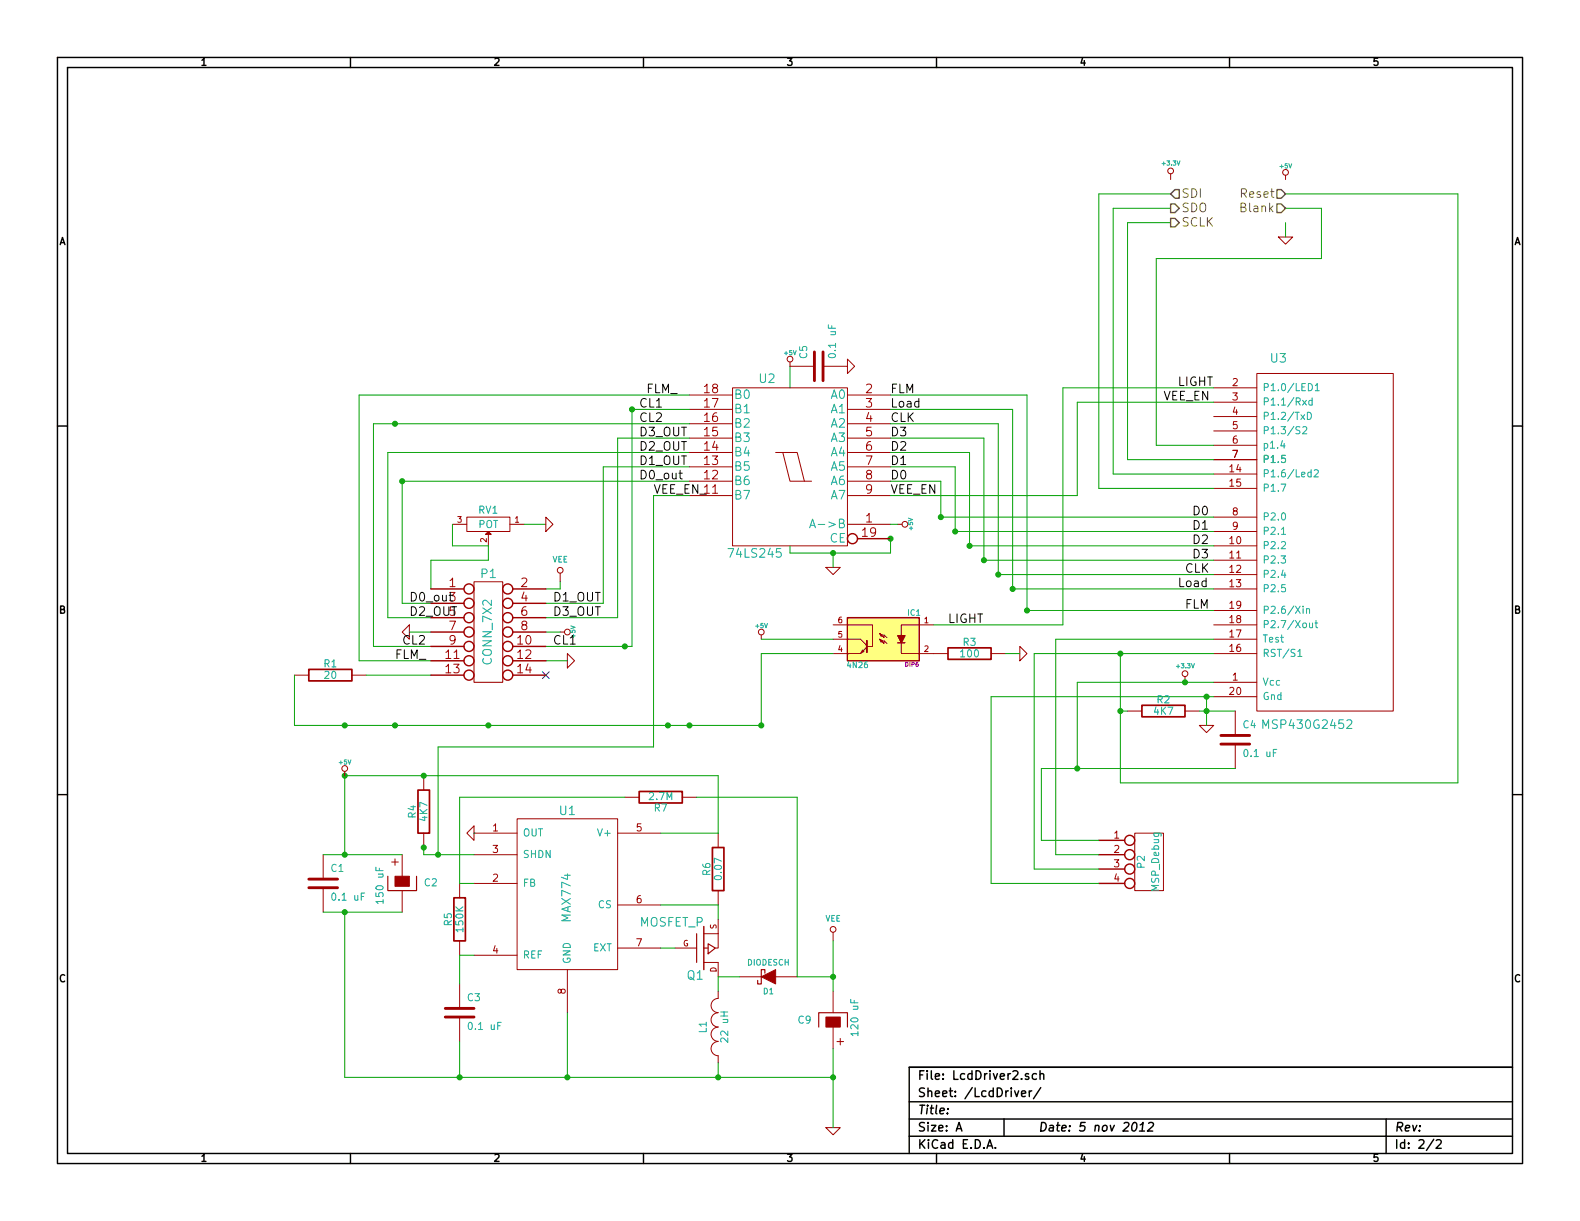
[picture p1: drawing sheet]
<svg xmlns="http://www.w3.org/2000/svg" width="279mm" height="216mm" viewBox="0 0 279 216" stroke-linecap="round" stroke-linejoin="round" font-family="sans-serif">
<g fill="none" stroke="#000" stroke-width=".25">
<path d="M10.2 10.2h259v195.5h-259zM11.9 11.9h255.6v192.1h-255.6zM62 10.2v1.7M113.8 10.2v1.7M165.6 10.2v1.7M217.4 10.2v1.7M10.2 75.3h1.7M267.5 75.3h1.7M10.2 140.5h1.7M267.5 140.5h1.7M160.8 194.8h106.7M160.8 197.9h106.7"/>
<path d="M167.6 196v.2M169.1 200l.5-1.5 .5 1.5M169.2 199.6h.8M177.5 197.9v3M179.4 192.9l.4 1 .3-1M180.6 193.4l.8-.1-.1-.3-.4-.1-.3 .2 .1 .7h.6M181.9 189.9l-.4-.1-.2 .3 .1 .2 .5 .1v.4h-.6M182 192.9v1M182.4 192.9l-.2 .1-.2 .2M183.3 189.9a.48 .48 0 0 0-.7 .1v.7l.3 .2 .4-.1M183.9 190l.1-.1a.36 .36 0 0 1 .6 .2v.8M183.9 189.3v1.6"/>
<path d="M184 192.3l-1.2 2M200.4 198.6l.3-.1a.88 .88 0 0 1-.3 1.5l-.2-.3a1.19 1.19 0 0 1 .2-1.1zM201.5 200h.9M201.6 198.9l.5-.4-.1 1.5M203.1 198.6l.3-.1h.3l.3 .3-.1 .3-1 .9h.9M245.1 197.9v6.1M267.5 188.7h-106.7v15.3M62 204v1.7M113.8 204v1.7M160.8 200.9h106.7M165.6 204v1.7M174.5 203l.5-1.5 .5 1.5"/>
<path d="M174.7 202.6h.7M176 202.9v.1M217.4 204v1.7M253.5 201.4l-1.3 2M254 201.7l.2-.2h.4l.2 .2 .1 .3-.1 .2-.9 .8h1"/>
</g>
<g fill="none" stroke="#a00000" stroke-width=".18">
<path d="M207 30.7v1.1M227.3 31v.8M226.1 41.9h2.5l-1.3 1.3zM121.9 69.9h7.6M121.9 72.4h7.6M121.9 74.9h7.6M121.9 77.5h7.6M129.5 68.6h20.4v27.9h-20.4zM139.7 64v.8h4.3M145.5 64.8h4.4M149.9 63.5l1.2 1.3-1.2 1.2zM149.9 69.9h7.6"/>
<path d="M149.9 72.4h7.6M149.9 74.9h7.6M149.9 77.5h7.6M214.6 68.6h7.6M214.6 71.1h7.6M214.6 73.7h7.6M214.6 76.2h7.6M214.6 78.7h7.6M222.2 66h24.2v59.7h-24.2zM80 92.7h2.5M82.5 91.4h7.7v2.6h-7.7zM86.4 94.5v2"/>
<path d="M90.2 92.7h2.5M96.5 91.4l1.3 1.3-1.3 1.3zM121.9 80h7.6M121.9 82.6h7.6M121.9 85.1h7.6M121.9 87.6h7.6M137.2 80h3.8l1.2 5.1h1.3M138.4 80l1.3 5.1h2.5M149.9 92.7h7.6M149.9 80h7.6M149.9 82.6h7.6M149.9 85.1h7.6"/>
<path d="M149.9 87.6h7.6M158.7 92.7h.8M214.6 81.3h7.6M214.6 91.4h7.6M214.6 94h7.6M214.6 96.5h7.6M214.6 99.1h7.6M214.6 83.8h7.6M214.6 86.4h7.6M52.1 119.4h2.5M62.2 119.4h2.6M71.1 111.8l1.3-1.3v2.5z"/>
<path d="M83.8 102.9h5.1v17.8h-5.1zM99.1 101.3v1.6M100.3 115.6l1.3 1.2-1.3 1.3zM134.6 112.3v.7M146 100.3h2.6l-1.3 1.3zM147.3 110.5h7v3.8h-1M147.3 113h2.6M150 113h2.1l1.2 1.2M152.5 114.9l.3 .3-.5 .2zM153.3 114.4l-1.2 1.2h-4.8M155.5 112l.8 .8v-.5l.5 .5M155.5 112l.6 .3-.3 .2z"/>
<path d="M155.5 113l.3 .5 .3-.2-.6-.3 .8 .8v-.5l.5 .5M159.4 113.7v1.9h8.2M165.1 110.5h-5.7v1.9M175.3 115.6h2.5M180.3 114.3l1.3 1.3-1.3 1.2zM209.5 119.6v1.1M214.6 101.6h7.6M214.6 104.1h7.6M214.6 115.6h7.6M214.6 113h7.6M214.6 110.5h7.6M214.6 108h7.6"/>
<path d="M61 136.4v.8M74.9 137.2v2.5M199.4 125.7h2.5M209.5 125.7h2.6M212.1 128.3h2.5l-1.2 1.2zM214.6 120.7h7.6M214.6 123.2h7.6M218.4 125.7v4.3M218.4 131.6v4.3M57.1 151.1v4.3M57.1 157v4.3M71.1 151.1v3.8"/>
<path d="M71.1 157.5v3.8M74.9 147.3v2.6M81.3 156.2v2.6M82.5 147.3l1.3-1.2v2.5zM83.8 147.3h7.6M83.8 156.2h7.6M83.8 151.1h7.6M91.4 144.8h17.8v26.7h-17.8zM109.2 147.3h7.6M110.5 141h2.5M120.6 141h2.6M127 147.3v2.6"/>
<path d="M127 157.5v2.5M200.7 147.3h5v10.2h-5zM81.3 166.4v2.5M81.3 174v4.3M81.3 179.8v4.4M83.8 168.9h7.6M100.3 171.5v7.6M109.2 160h7.6M109.2 167.6h7.6M119.4 167.6h3.8M124.5 170.2h2.5v2.5M124.5 165.1h2.5"/>
<path d="M127 165.1v2.5h-.5M127 179.1a1.26 1.26 0 0 0-1.3 1.2 1.26 1.26 0 0 0 1.3 1.3M127 175.3v1.2a1.26 1.26 0 0 0-1.3 1.3 1.26 1.26 0 0 0 1.3 1.2M127 162.6v2.5M130.8 172.7h3.8M137.2 172.7h3.8M147.3 164.8v1.6M147.3 175.3v3.8M127 181.6a1.27 1.27 0 0 0-1.3 1.3 1.27 1.27 0 0 0 1.3 1.3 1.26 1.26 0 0 0-1.3 1.2 1.26 1.26 0 0 0 1.3 1.3M127 186.7v1.3M146 199.4h2.6l-1.3 1.3zM147.3 181.6v3.8"/>
<circle cx="207" cy="30.2" r=".51"/>
<circle cx="227.3" cy="30.5" r=".51"/>
<circle cx="139.7" cy="63.5" r=".51"/>
<circle cx="160" cy="92.7" r=".51"/>
<circle cx="99.1" cy="100.8" r=".51"/>
<circle cx="100.3" cy="111.8" r=".51"/>
<circle cx="134.6" cy="111.8" r=".51"/>
<circle cx="209.6" cy="119.1" r=".51"/>
<circle cx="61" cy="135.9" r=".51"/>
<circle cx="147.3" cy="164.3" r=".51"/>
</g>
<g fill="none" stroke="#00a0a0" stroke-width=".18">
<path d="M230.4 75.6l.5-.2 .2 .4-.8 .9h.8M231.2 72.9a.64 .64 0 0 1 .7 .6 .64 .64 0 0 1-.7 .7zM232 70.8h-.3l-.3 .2 .1 .6h.5M232 70.4v1.2M232.6 68.2l.3-.4v1.3M232.6 69.1h.7M143.2 93.3l.5-1.5 .5 1.5M143.3 92.9h.7M226.6 94.5h.7M232.4 83.2l.5-.1 .2 .3-.8 .9h.8M229.5 115.2l.4-.4v1.3M229.5 116.1h.7"/>
<path d="M230.4 107.2v.1M231 107.7l.2-.1 .3 .1 .1 .8M231 107.6v.9M231.6 110.2v.7l.3 .1 .2-.1M232.1 110.2v.8M232.5 110.2h.5M232.7 109.7v1.1l.3 .2M238.2 127.4l.2-.1h.4l.2 .1 .1 .3-.1 .2-.9 .9h1"/>
</g>
<g fill="none" stroke="#00a000" stroke-width=".18">
<path d="M207 34.3h-12.7v52.1h20.3M207 36.8h-10.2v47h17.8M207 39.4h-7.6v41.9h15.2M227.3 39.4v2.5M227.3 34.3h30.5v104.1h-59.7v-22.8M227.3 36.8h6.4v8.9h-29.2v33h10.1M121.9 77.5h-12.7v31.7h-12.7M121.9 69.9h-58.4v46.9h12.7M121.9 74.9h-55.9v39.4h10.2M121.9 72.4h-10.1v41.9h-15.3M139.7 64.8v3.8M157.5 69.9h24.1v38.1h33"/>
<path d="M157.5 72.4h21.6v31.7h35.5M157.5 77.5h16.5v21.6h40.6M157.5 74.9h19v26.7h38.1M214.6 68.6h-26.6v41.9h-22.9M214.6 71.1h-24.1v16.5h-33M80 92.7v3.8h6.4v2.6h-10.2v5M92.7 92.7h3.8M121.9 80h-53.3v29.2h7.6M121.9 85.1h-50.8v21.6h5.1M121.9 82.6h-15.2v24.1h-10.2M121.9 87.6h-6.3v44.5h-38.1v19M147.3 97.8v2.5"/>
<path d="M157.5 80h13.9v16.5h43.2M157.5 82.6h11.4v11.4h45.7M157.5 85.1h8.9v6.3h48.2M157.5 95.3v2.5h-17.8v-1.3M157.5 92.7h1.2M64.8 119.4h11.4M72.4 111.8h3.8M96.5 116.8h3.8M96.5 111.8h2.6M99.1 102.9v1.2h-2.6M134.6 113h12.7M147.3 115.6h-12.7v12.7h-82.5v-8.9"/>
<path d="M177.8 115.6h2.5M214.6 115.6h-31.7v38.1h11.4M214.6 113h-27.9v38.1h7.6M198.1 125.7h1.3M212.1 125.7h6.3M213.4 123.2v5.1M214.6 120.7h-24.1v15.2M214.6 123.2h-39.3v33h19M218.4 135.9h-34.3v12.7h10.2M57.1 151.1h14M74.9 149.9v1.2h8.9M83.8 147.3h.1"/>
<path d="M110.5 141h-29.2v15.2h2.5M116.8 147.3h10.2v-10.1h-66v13.9M123.2 141h17.8v31.7h6.3M57.1 161.3h14M61 161.3v29.2h86.3M83.8 168.9h-2.5v5.1M100.3 179.1v11.4M116.8 160h10.2v2.6M116.8 167.6h2.6M130.8 172.7h-3.8v2.6M147.3 166.4v8.9M81.3 184.2v6.3"/>
<path d="M127 188v2.5M147.3 185.4v14"/>
</g>
<g fill="#00a000" stroke="#00a000" stroke-width=".25">
<circle cx="147.3" cy="97.8" r=".41"/>
<circle cx="157.5" cy="95.3" r=".41"/>
<circle cx="213.4" cy="125.7" r=".41"/>
<circle cx="198.1" cy="125.7" r=".41"/>
<circle cx="110.5" cy="114.3" r=".41"/>
<circle cx="121.9" cy="128.3" r=".41"/>
<circle cx="134.6" cy="128.3" r=".41"/>
<circle cx="147.3" cy="172.7" r=".41"/>
<circle cx="86.4" cy="128.3" r=".41"/>
<circle cx="69.8" cy="128.3" r=".41"/>
<circle cx="118.1" cy="128.3" r=".41"/>
<circle cx="147.3" cy="190.5" r=".41"/>
<circle cx="127" cy="190.5" r=".41"/>
<circle cx="61" cy="128.3" r=".41"/>
<circle cx="61" cy="151.1" r=".41"/>
<circle cx="61" cy="161.3" r=".41"/>
<circle cx="100.3" cy="190.5" r=".41"/>
<circle cx="81.3" cy="190.5" r=".41"/>
<circle cx="61" cy="137.2" r=".41"/>
<circle cx="77.5" cy="151.1" r=".41"/>
<circle cx="69.8" cy="74.9" r=".41"/>
<circle cx="74.9" cy="137.2" r=".41"/>
<circle cx="74.9" cy="149.9" r=".41"/>
<circle cx="209.5" cy="120.7" r=".41"/>
<circle cx="190.5" cy="135.9" r=".41"/>
<circle cx="213.4" cy="123.2" r=".41"/>
<circle cx="198.1" cy="115.6" r=".41"/>
<circle cx="71.1" cy="85.1" r=".41"/>
<circle cx="111.8" cy="72.4" r=".41"/>
<circle cx="181.6" cy="108" r=".41"/>
<circle cx="179.1" cy="104.1" r=".41"/>
<circle cx="176.5" cy="101.6" r=".41"/>
<circle cx="174" cy="99.1" r=".41"/>
<circle cx="171.4" cy="96.5" r=".41"/>
<circle cx="168.9" cy="94" r=".41"/>
<circle cx="166.4" cy="91.4" r=".41"/>
</g>
<path d="M95.9 118.8l1.2 1.2M97.1 118.8l-1.2 1.2" fill="none" stroke="#0000c0" stroke-width=".18"/>
<path d="M54.6 118.4h7.6v2h-7.6zM167.6 114.6h7.7v2h-7.7zM73.9 139.7h2v7.6h-2zM113 140h7.6v2h-7.6zM201.9 124.7h7.6v2h-7.6zM80.3 158.8h2v7.6h-2zM126 149.9h2v7.6h-2z" fill="none" stroke="#a00000" stroke-width=".3"/>
<g fill="#a00000" stroke="#a00000" stroke-width=".18">
<path d="M86.4 94l.5 .5h-1z"/>
<path d="M146 179.8h2.6v1.8h-2.6z"/>
<path d="M134.6 172.7l2.6-1.2v2.5z"/>
<path d="M69.8 154.9h2.6v1.8h-2.6z"/>
</g>
<g fill="none" stroke="#a00000" stroke-width=".25">
<path d="M151.6 95.3h5.9M76.2 104.1h5.8M76.2 106.7h5.8M76.2 109.2h5.8M76.2 111.8h5.8M76.2 114.3h5.8M76.2 116.8h5.8M76.2 119.4h5.8M90.7 104.1h5.8M90.7 106.7h5.8M90.7 109.2h5.8M90.7 111.8h5.8"/>
<path d="M90.7 114.3h5.8M90.7 116.8h5.8M90.7 119.4h5.8M149.9 109.2h12.7v7.6h-12.7zM158.7 113.7h1.3M194.3 148.6h4.6M194.3 151.1h4.6M194.3 153.7h4.6M194.3 156.2h4.6M124.5 163.8v7.7"/>
<circle cx="150.7" cy="95.2" r=".89"/>
<circle cx="82.9" cy="111.8" r=".89"/>
<circle cx="82.9" cy="119.4" r=".89"/>
<circle cx="82.9" cy="116.8" r=".89"/>
<circle cx="82.9" cy="106.7" r=".89"/>
<circle cx="82.9" cy="104.1" r=".89"/>
<circle cx="82.9" cy="114.3" r=".89"/>
<circle cx="82.9" cy="109.2" r=".89"/>
<circle cx="89.8" cy="104.1" r=".89"/>
<circle cx="89.8" cy="106.7" r=".89"/>
<circle cx="89.8" cy="109.2" r=".89"/>
<circle cx="89.8" cy="111.8" r=".89"/>
<circle cx="89.8" cy="114.3" r=".89"/>
<circle cx="89.8" cy="119.4" r=".89"/>
<circle cx="89.8" cy="116.8" r=".89"/>
<circle cx="199.8" cy="148.6" r=".89"/>
<circle cx="199.8" cy="153.7" r=".89"/>
<circle cx="199.8" cy="151.1" r=".89"/>
<circle cx="199.8" cy="156.2" r=".89"/>
</g>
<path d="M149.9 109.2h12.7v7.6h-12.7z" fill="#ffff80" stroke="#ffff80" stroke-width=".25"/>
<path d="M153.3 113.3v2" fill="none" stroke="#a00000" stroke-width=".36"/>
<path d="M158.7 112.4h1.3l-.6 1.3z" fill="#a00000" stroke="#a00000" stroke-width=".25"/>
<path d="M207 34.3l.8-.8h.7v1.6h-.7zM207 36.1h.8l.7 .7-.7 .8h-.8zM207 38.6h.8l.7 .8-.7 .7h-.8zM225.8 33.5h.8l.7 .8-.7 .8h-.8zM225.8 36.1h.8l.7 .7-.7 .8h-.8z" fill="none" stroke="#808000" stroke-width=".25"/>
<path d="M68.6 154.9v2.6h5.1v-2.6M123.2 165.1v5.1M124.5 167.6h.7M125.2 166.9l1.3 .7-1.3 1.1zM135.3 172.1v-.6h-.7v2.5h-.6v-.6M144.8 181.6v-2.5h5.1v2.5" fill="none" stroke="#a00000" stroke-width=".2"/>
<path d="M120.1 83.7h.5M120.3 83.2v1.3l.3 .2" fill="none" stroke="#000" stroke-width=".18"/>
<path d="M144 62.2v5.1M145.5 62.2v5.1M215.9 131.6h5.1M215.9 130h5.1M54.6 157h5.1M54.6 155.4h5.1M78.7 179.8h5.1M78.7 178.3h5.1" fill="none" stroke="#a00000" stroke-width=".51"/>
<g font-size="2.1" fill="#808000">
<text x="208.9" y="35.1">SDI</text>
<text x="219.6" y="35.1">Reset</text>
<text x="208.9" y="37.6">SDO</text>
<text x="208.9" y="40.1">SCLK</text>
<text x="219.6" y="37.6">Blank</text>
</g>
<g font-size="2.1" fill="#00a0a0">
<text x="224.7" y="64.2">U3</text>
<text x="129.8" y="70.6">B0</text>
<text x="134.3" y="67.8">U2</text>
<text x="146.9" y="70.6">A0</text>
<text x="129.8" y="75.7">B2</text>
<text x="129.8" y="73.2">B1</text>
<text x="146.9" y="73.2">A1</text>
<text x="146.9" y="75.7">A2</text>
<text x="129.8" y="83.3">B5</text>
<text x="129.8" y="80.8">B4</text>
<text x="129.8" y="78.2">B3</text>
<text x="146.9" y="78.2">A3</text>
<text x="146.9" y="80.8">A4</text>
<text x="146.9" y="83.3">A5</text>
<text x="129.8" y="88.4">B7</text>
<text x="129.8" y="85.9">B6</text>
<text x="146.9" y="85.9">A6</text>
<text x="146.9" y="88.4">A7</text>
<text x="144.6" y="93.5">A-&gt;B</text>
<text x="129.2" y="98.7">74LS245</text>
<text x="146.7" y="96">CE</text>
<text x="85.1" y="102.3">P1</text>
<text x="87" y="117.3" transform="rotate(-90 87 117.3)">CONN_7X2</text>
<text x="223.9" y="129">MSP430G2452</text>
<text x="99" y="144.2">U1</text>
<text x="101" y="162.9" transform="rotate(-90 101 162.9)">MAX774</text>
<text x="113.1" y="163.9">MOSFET_P</text>
<text x="121.5" y="173.3">Q1</text>
</g>
<g font-size="2.1">
<text x="114.3" y="69.6">FLM_</text>
<text x="157.5" y="69.6">FLM</text>
<text x="205.7" y="70.9">VEE_EN</text>
<text x="208.3" y="68.3">LIGHT</text>
<text x="113" y="74.7">CL2</text>
<text x="113" y="72.1">CL1</text>
<text x="113" y="77.2">D3_OUT</text>
<text x="157.5" y="77.2">D3</text>
<text x="157.5" y="74.7">CLK</text>
<text x="157.5" y="72.1">Load</text>
<text x="113" y="82.3">D1_OUT</text>
<text x="113" y="79.8">D2_OUT</text>
<text x="157.5" y="82.3">D1</text>
<text x="157.5" y="79.8">D2</text>
<text x="113" y="84.8">D0_out</text>
<text x="115.6" y="87.4">VEE_EN_11</text>
<text x="157.5" y="84.8">D0</text>
<text x="157.5" y="87.4">VEE_EN</text>
<text x="210.8" y="91.2">D0</text>
<text x="210.8" y="93.7">D1</text>
<text x="209.5" y="101.3">CLK</text>
<text x="210.8" y="96.3">D2</text>
<text x="210.8" y="98.8">D3</text>
<text x="72.4" y="106.4">D0_out3</text>
<text x="97.8" y="106.4">D1_OUT</text>
<text x="208.3" y="103.9">Load</text>
<text x="209.5" y="107.7">FLM</text>
<text x="72.4" y="109">D2_OUT</text>
<text x="79.4" y="109">5</text>
<text x="97.8" y="109">D3_OUT</text>
<text x="167.6" y="110.2">LIGHT</text>
<text x="69.8" y="116.6">FLM_</text>
<text x="71.1" y="114">CL2</text>
<text x="97.8" y="114">CL1</text>
<text x="162.3" y="191">File: LcdDriver2.sch</text>
<text x="162.3" y="197.1">Title:</text>
<text x="162.3" y="194.1">Sheet: /LcdDriver/</text>
<text x="162.3" y="203.2">KiCad E.D.A.</text>
<text x="162.3" y="200.2">Size: A</text>
<text x="183.6" y="200.2">Date: 5 nov 2012</text>
<text x="246.6" y="200.2">Rev:</text>
<text x="246.6" y="203.2">Id: 2/2</text>
</g>
<g font-size="2.1" fill="#a00000">
<text x="124.6" y="69.6">18</text>
<text x="153.1" y="69.6">2</text>
<text x="124.6" y="77.2">15</text>
<text x="124.6" y="74.7">16</text>
<text x="124.6" y="72.1">17</text>
<text x="153.1" y="72.1">3</text>
<text x="153.1" y="74.7">4</text>
<text x="153.1" y="77.2">5</text>
<text x="124.6" y="82.3">13</text>
<text x="124.6" y="79.8">14</text>
<text x="153.1" y="79.8">6</text>
<text x="153.1" y="82.3">7</text>
<text x="124.6" y="84.8">12</text>
<text x="153.1" y="84.8">8</text>
<text x="153.1" y="87.4">9</text>
<text x="152.5" y="95">19</text>
<text x="153.1" y="92.5">1</text>
<text x="79.4" y="103.9">1</text>
<text x="92.1" y="103.9">2</text>
<text x="92.1" y="106.4">4</text>
<text x="79.4" y="111.5">7</text>
<text x="92.1" y="109">6</text>
<text x="92.1" y="111.5">8</text>
<text x="78.8" y="116.6">11</text>
<text x="78.8" y="119.1">13</text>
<text x="79.4" y="114">9</text>
<text x="91.5" y="114">10</text>
<text x="91.5" y="116.6">12</text>
<text x="91.5" y="119.1">14</text>
<text x="69.2" y="153.2">+</text>
<text x="148" y="184.9">+</text>
</g>
<g font-size="1.8">
<text x="35.6" y="11.7">1</text>
<text x="87.4" y="11.7">2</text>
<text x="139.2" y="11.7">3</text>
<text x="191" y="11.7">4</text>
<text x="242.8" y="11.7">5</text>
<text x="10.4" y="43.4">A</text>
<text x="267.7" y="43.4">A</text>
<text x="10.4" y="108.6">B</text>
<text x="267.7" y="108.6">B</text>
<text x="10.4" y="173.7">C</text>
<text x="267.7" y="173.7">C</text>
<text x="35.6" y="205.5">1</text>
<text x="87.4" y="205.5">2</text>
<text x="139.2" y="205.5">3</text>
<text x="191" y="205.5">4</text>
<text x="242.8" y="205.5">5</text>
</g>
<g font-size="1.8" fill="#00a0a0">
<text x="142.8" y="63.4" transform="rotate(-90 142.8 63.4)">C5</text>
<text x="147.9" y="62.9" transform="rotate(-90 147.9 62.9)">0.1 uF</text>
<text x="223.3" y="69.2">P1.0/LED1</text>
<text x="223.3" y="71.8">P1.1/Rxd</text>
<text x="223.3" y="74.3">P1.2/TxD</text>
<text x="223.3" y="76.8">P1.3/S2</text>
<text x="223.3" y="79.4">p1.4</text>
<text x="223.3" y="81.9">P1.5</text>
<text x="223.3" y="84.5">P1.6/Led2</text>
<text x="223.3" y="87">P1.7</text>
<text x="84.6" y="93.4">POT</text>
<text x="84.6" y="90.9">RV1</text>
<text x="223.3" y="92.1">P2.0</text>
<text x="223.3" y="94.6">P2.1</text>
<text x="223.3" y="97.2">P2.2</text>
<text x="223.3" y="99.7">P2.3</text>
<text x="223.3" y="102.2">P2.4</text>
<text x="223.3" y="104.8">P2.5</text>
<text x="223.3" y="113.7">Test</text>
<text x="223.3" y="111.1">P2.7/Xout</text>
<text x="223.3" y="108.6">P2.6/Xin</text>
<text x="57.3" y="118.1">R1</text>
<text x="170" y="116.3">100</text>
<text x="170.3" y="114.2">R3</text>
<text x="223.3" y="116.2">RST/S1</text>
<text x="57.5" y="120.1">20</text>
<text x="204.6" y="124.4">R2</text>
<text x="223.3" y="121.3">Vcc</text>
<text x="223.3" y="123.8">Gnd</text>
<text x="204.1" y="126.4">4K7</text>
<text x="219.8" y="128.8">C4</text>
<text x="220.3" y="133.9">0.1 uF</text>
<text x="114.9" y="141.5">2.7M</text>
<text x="115.7" y="143.6">R7</text>
<text x="73.6" y="144.6" transform="rotate(-90 73.6 144.6)">R4</text>
<text x="75.6" y="145.1" transform="rotate(-90 75.6 145.1)">4K7</text>
<text x="92.5" y="148">OUT</text>
<text x="106" y="148">V+</text>
<text x="58.5" y="154.2">C1</text>
<text x="92.5" y="151.8">SHDN</text>
<text x="125.7" y="154.8" transform="rotate(-90 125.7 154.8)">R6</text>
<text x="127.7" y="155.4" transform="rotate(-90 127.7 155.4)">0.07</text>
<text x="202.5" y="153.5" transform="rotate(-90 202.5 153.5)">P2</text>
<text x="59" y="159.3">0.1 uF</text>
<text x="67.9" y="159.4" transform="rotate(-90 67.9 159.4)">150 uF</text>
<text x="75.1" y="156.8">C2</text>
<text x="92.5" y="156.8">FB</text>
<text x="105.7" y="160.7">CS</text>
<text x="205" y="157.5" transform="rotate(-90 205 157.5)">MSP_Debug</text>
<text x="80" y="163.7" transform="rotate(-90 80 163.7)">R5</text>
<text x="82" y="164.7" transform="rotate(-90 82 164.7)">150K</text>
<text x="92.5" y="169.5">REF</text>
<text x="101" y="170.4" transform="rotate(-90 101 170.4)">GND</text>
<text x="104.8" y="168.3">EXT</text>
<text x="82.7" y="177.1">C3</text>
<text x="83.1" y="182.2">0.1 uF</text>
<text x="125" y="182.6" transform="rotate(-90 125 182.6)">L1</text>
<text x="128.8" y="184" transform="rotate(-90 128.8 184)">22 uH</text>
<text x="141.1" y="181.1">C9</text>
<text x="151.8" y="182.8" transform="rotate(-90 151.8 182.8)">120 uF</text>
</g>
<g font-size="1.8" fill="#a00000">
<text x="218" y="68.3">2</text>
<text x="218" y="70.9">3</text>
<text x="218" y="73.4">4</text>
<text x="218" y="75.9">5</text>
<text x="217.5" y="83.6">14</text>
<text x="218" y="78.5">6</text>
<text x="218" y="81">7</text>
<text x="217.5" y="86.1">15</text>
<text x="218" y="91.2">8</text>
<text x="218" y="93.7">9</text>
<text x="217.5" y="96.3">10</text>
<text x="217.5" y="98.8">11</text>
<text x="217.5" y="101.3">12</text>
<text x="217.5" y="103.9">13</text>
<text x="217.5" y="107.7">19</text>
<text x="217.5" y="112.8">17</text>
<text x="217.5" y="110.2">18</text>
<text x="217.5" y="115.3">16</text>
<text x="217.5" y="122.9">20</text>
<text x="218" y="120.4">1</text>
<text x="87.1" y="147.1">1</text>
<text x="112.5" y="147.1">5</text>
<text x="197" y="148.3">1</text>
<text x="87.1" y="156">2</text>
<text x="87.1" y="150.9">3</text>
<text x="197" y="150.9">2</text>
<text x="197" y="153.4">3</text>
<text x="197" y="156">4</text>
<text x="112.5" y="159.8">6</text>
<text x="112.5" y="167.4">7</text>
<text x="87.1" y="168.7">4</text>
<text x="100.1" y="175.7" transform="rotate(-90 100.1 175.7)">8</text>
</g>
<g font-size="1.4" fill="#a00000">
<text x="80.9" y="92.5">3</text>
<text x="86.1" y="95.9" transform="rotate(-90 86.1 95.9)">2</text>
<text x="91.1" y="92.5">1</text>
<text x="148.2" y="112.8">5</text>
<text x="148.2" y="110.2">6</text>
<text x="163.4" y="110.2">1</text>
<text x="148.2" y="115.3">4</text>
<text x="163.4" y="115.3">2</text>
<text x="120.8" y="167.4">G</text>
<text x="126.7" y="164.3" transform="rotate(-90 126.7 164.3)">S</text>
<text x="126.7" y="172" transform="rotate(-90 126.7 172)">D</text>
</g>
<g font-size="1.4" fill="#00a0a0">
<text x="97.7" y="99.5">VEE</text>
<text x="160.5" y="108.9">IC1</text>
<text x="150" y="118.2">4N26</text>
<text x="145.9" y="163">VEE</text>
<text x="132.1" y="170.8">DIODESCH</text>
<text x="135" y="175.8">D1</text>
</g>
<g font-size="1.1" fill="#00a0a0">
<text x="205.6" y="29.3">+3.3V</text>
<text x="226.4" y="29.8">+5V</text>
<text x="138.7" y="62.8">+5V</text>
<text x="161.5" y="93.7" transform="rotate(-90 161.5 93.7)">+5V</text>
<text x="101.8" y="112.7" transform="rotate(-90 101.8 112.7)">+5V</text>
<text x="133.7" y="111.1">+5V</text>
<text x="208.2" y="118.2">+3.3V</text>
<text x="60" y="135.2">+5V</text>
</g>
<text font-size="1" fill="#a000a0" x="160.1" y="117.9">DIP6</text>
</svg>
